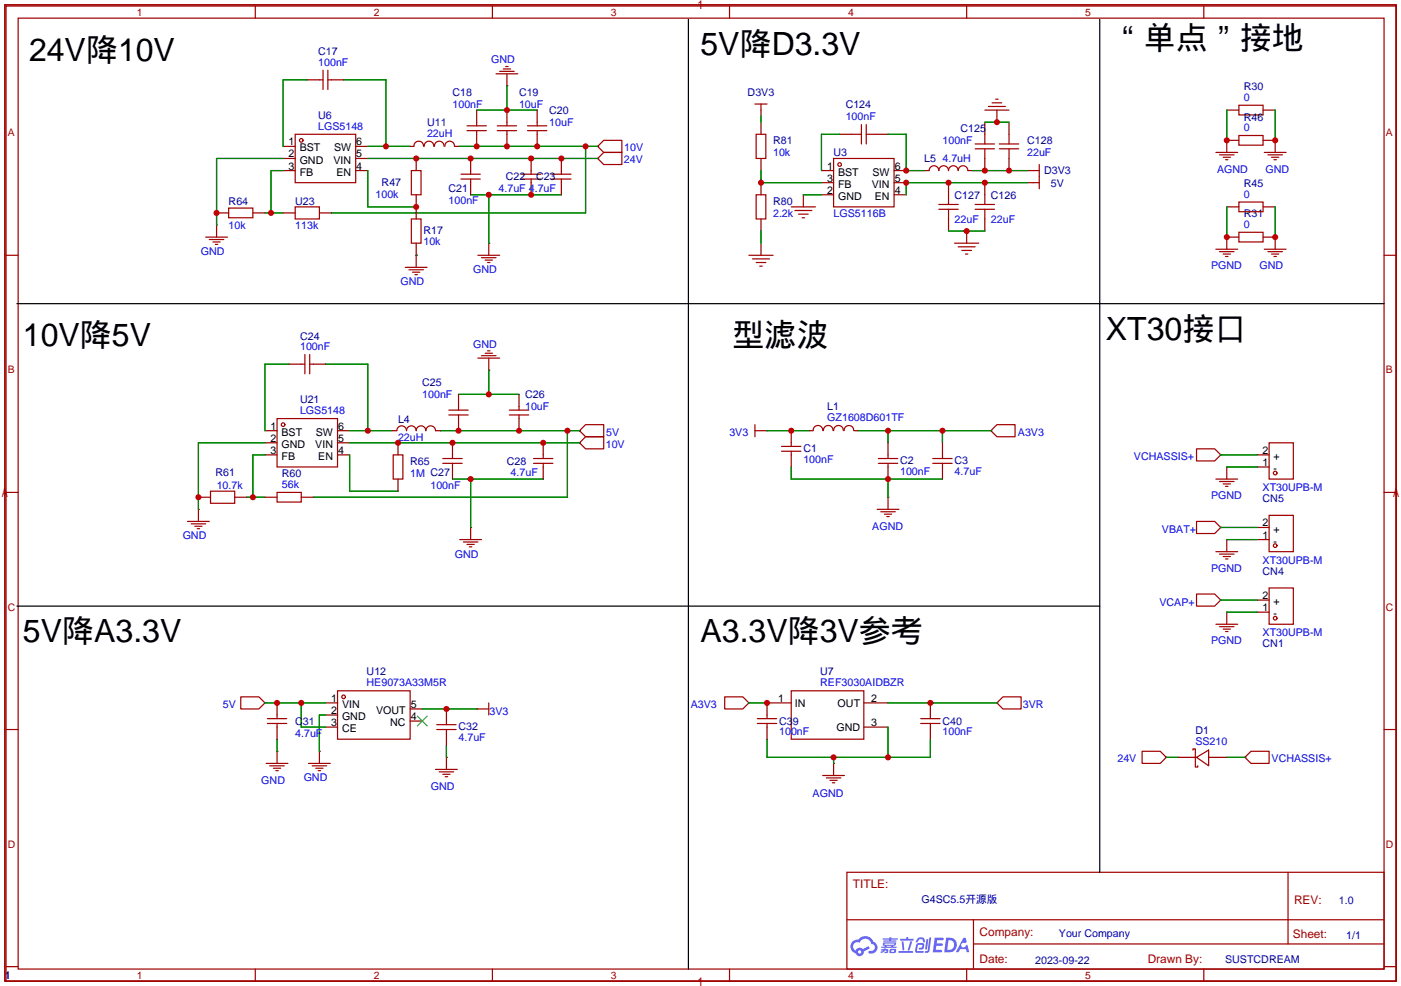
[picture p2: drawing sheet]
<svg xmlns="http://www.w3.org/2000/svg" width="294mm" height="207mm" viewBox="0 0 294 207" stroke-linecap="round" stroke-linejoin="round" font-family="sans-serif">
<g fill="none" stroke="#a10000" stroke-width=".25">
<path d="M1 1h292.1v205h-292.1zM1.3 1.3h291.8v204.7h-291.8zM3.8 3.8h286.8v199.7h-286.8zM53.6 1.3v2.5M103.4 1.3v2.5M153.2 1.3v2.5M202.9 1.3v2.5M252.7 1.3v2.5M1.3 53.6h2.5M290.6 53.6h2.5M1.3 103.4h2.5M290.6 103.4h2.5"/>
<path d="M1.3 153.2h2.5M290.6 153.2h2.5M177.8 183.1h112.8v20.4h-112.8zM177.8 193.1h112.7M204.4 198.2h86.1M204.4 193.1v10.2M270.4 183.2v15M1.3 202.9h2.5M53.6 203.5v2.5M103.4 203.5v2.5M153.2 203.5v2.5M202.9 203.5v2.5"/>
<path d="M252.7 203.5v2.5M290.6 202.9h2.5"/>
</g>
<g fill="#5487ff">
<path d="M196.2 196.8h1.7l.2 .2-.1 .4h-1.3v.6h1l.3 .3-.3 .3h-1.1l-.1 .8h1.2l.1 .3-.1 .2h-1.9z"/>
<path d="M202.3 196.9h.4l.3 .9-.4 .2a.49 .49 0 0 0-.8 .2 .49 .49 0 0 0 .3 .7 .49 .49 0 0 0 .7-.4l.3-.2 .4 1.6h-.6l-.1-.6h-1.2l-.3 .6h-.7z"/>
<path d="M194.5 197.2h.4l-.3 2-.2 .2-.2-.2z"/>
<path d="M195.1 196.8h.4l-.3 2.8a.57 .57 0 0 1-.5 .4 .57 .57 0 0 1-.6-.2l.7-.3z"/>
<path d="M192.7 197l.4-.2 .8 .1 .3 .9-.4 .1-.2-.7h-.6l-.4 .7-.4-.1z"/>
<path d="M192.5 198.1l1.2-.1a.74 .74 0 0 1 .4 .7 .74 .74 0 0 1-.6 .7l-.5-.1-.1-.2 .2-.1 .4-.1 .2-.5h-.9l-.3 1.2 1.3 .1 .1 .2-.2 .2h-1.2l-.3-.2-.1-.4z"/>
<path d="M188.7 199.7h2.8l.2 .2-.2 .2h-2.8z"/>
<path d="M191.1 197.6h.4a2.8 2.8 0 0 1-.8 2l-.1-.2z"/>
<path d="M189.3 197.7h.4l.2 1.6-.2 .2-.2-.1z"/>
<path d="M189 197.1h1.2l.1-.3 .4-.1v.4h1l.2 .2-.3 .2h-2.5z"/>
<path d="M185 199.3l1-.2-.1 .1 .6 .2-.1 .6-.7 .1v-.3h.4v-.2a.45 .45 0 0 0-.6 .3l-.6 .2-.1-.3 .6-.2h-.4z"/>
<path d="M185.3 197h1.4l.1-.2h.4l-.1 .2h1.3l.1 .2-.1 .1h-1.3v.2h1l.1 .1-.1 .1h-2.6v-.2h1.1l.1-.2h-1.3z"/>
<path d="M198.6 196.9l-.4 3.1h1a1.56 1.56 0 0 0 1.7-1.6 1.56 1.56 0 0 0-1.8-1.5zM199.1 197.4a1.05 1.05 0 0 1 1.2 1.2 1.05 1.05 0 0 1-1.4 .8z"/>
<path d="M185.4 198l-.1 .4 .4 .2 .1 .1h-.8l.1 .3h3l.2-.1-.2-.2h-.6l.1-.1a.43 .43 0 0 0 .5-.2 .43 .43 0 0 0-.2-.6h-2.2zM185.8 198.1l1.9 .1-.1 .1h-1.8zM186.2 198.6h.9l-.1 .1h-.8z"/>
<path d="M186.8 199.3v.8l1.2-.1 .1-.8h-1zM187.2 199.5h.5v.3h-.6z"/>
<path d="M179 197.7a1.47 1.47 0 0 0 .6 2.4 .89 .89 0 0 0 1.1 .6 .89 .89 0 0 0 .7-.9l1.2-.7-.3-.5-1.2 .7-.4-.3a.89 .89 0 0 0-1.1 .6 .9 .9 0 0 1-.4-1.3 .9 .9 0 0 1 1.3-.3 1.3 1.3 0 0 1 1.3-.9 1.3 1.3 0 0 1 1.2 1.1 .75 .75 0 0 1 .6 1 .75 .75 0 0 1-1 .4l-.3 .2v.2a1.28 1.28 0 0 0 1.8-.6 1.28 1.28 0 0 0-.7-1.7 1.9 1.9 0 0 0-3.3-.4l-.7 .1zM180.1 199.9a.35 .35 0 0 1 .7 0 .35 .35 0 0 1-.7 0z"/>
</g>
<g fill="none" stroke="#a10000" stroke-width=".25">
<path d="M67.1 16.8h.7M67.8 14.7v4.1M68.8 14.7v4.1M68.8 16.8h.8M104.1 15.5h4.6M104.9 15h3M105.7 14.5h1.5M106.2 14h.5M106.4 15.5v2.5M62 28.2h12.7v10.2h-12.7zM86.4 35.8h2v5.1h-2zM86.9 30.7a1.01 1.01 0 0 1 1-1.1 1.01 1.01 0 0 1 1 1.1"/>
<path d="M89.1 30.7a1.01 1.01 0 0 1 1-1.1 1.01 1.01 0 0 1 1 1.1M91.2 30.7a1.01 1.01 0 0 1 1-1.1 1.01 1.01 0 0 1 1 1.1M93.4 30.7a1.01 1.01 0 0 1 1-1.1 1.01 1.01 0 0 1 1 1.1M96.8 37.6h4M96.8 36.6h4M98 27.4h4.1M98 26.4h4.1M98.8 35.8v.8M98.8 37.6v.8M100.1 25.7v.7M100.1 27.4v.8M104.4 27.4h4.1"/>
<path d="M104.4 26.4h4.1M106.4 25.7v.7M106.4 27.4v.8M109.5 37.6h4M109.5 36.6h4M110.7 27.4h4.1M110.7 26.4h4.1M111.5 35.8v.8M111.5 37.6v.8M112.8 25.7v.7M112.8 27.4v.8M115.8 37.6h4.1"/>
<path d="M115.8 36.6h4.1M117.9 35.8v.8M117.9 37.6v.8M125.5 33.3l1.2-1.3h3.9v2.5h-3.9zM125.5 30.7l1.2-1.2h3.9v2.5h-3.9zM158.5 21.8h2.5M158.7 28.2h2.1v5.1h-2.1zM159.8 21.8v1.3M175 33.3h12.7v10.1h-12.7zM178.8 28.2h2M180.8 26.2v4M181.9 28.2h2"/>
<path d="M181.9 26.2v4M195.1 35.8a1.02 1.02 0 0 1 1-1 1.02 1.02 0 0 1 1 1 1.02 1.02 0 0 1 1-1 1.02 1.02 0 0 1 1 1 1.02 1.02 0 0 1 1.1-1 1.02 1.02 0 0 1 1 1 1.02 1.02 0 0 1 1-1 1.02 1.02 0 0 1 1 1M204.7 31.2h4.1M204.7 30.2h4.1M206.8 28.2v2M206.8 31.2v2.1M206.8 23.1h5M207.5 22.4h3.6M208.3 21.6h2M209 20.8h.5M209.8 31.2h4.1M209.8 30.2h4.1"/>
<path d="M211.8 28.2v2M211.8 31.2v2.1M216.9 35.8h1.3M216.9 38.4h1.3M218.2 34.5v5.1M255.3 32h4.5M256 32.5h3.1M256.8 33h1.5M257.3 33.5h.5M257.6 29.5v2.5M260.1 22.1h5.1v2h-5.1zM260.1 28.4h5.1v2.1h-5.1z"/>
<path d="M265.4 32h4.6M266.2 32.5h3M267 33h1.5M267.5 33.5h.5M267.7 29.5v2.5M43.2 49.8h4.6M43.9 50.3h3.1M44.7 50.8h1.5M45.2 51.3h.5M45.5 47.2v2.6M48 43.7h5.1v2h-5.1zM62 43.4h5.1v2.6h-5.1z"/>
<path d="M85.1 56.1h4.6M85.9 56.6h3M86.4 46h2v5.1h-2zM86.6 57.2h1.5M87.1 57.7h.5M87.4 53.6v2.5M100.3 53.6h4.6M101.1 54.1h3M101.9 54.6h1.5M102.4 55.1h.5M102.6 51.1v2.5M157.2 53.6h5.1"/>
<path d="M158 54.4h3.5M158.7 40.9h2.1v5.1h-2.1zM158.7 55.1h2.1M159.5 55.9h.5M166.1 43.4h5.1M166.9 44.2h3.5M167.6 45h2.1M168.4 45.7h.5M197.1 43.9h4.1M197.1 42.9h4.1M199.1 40.9v2M199.1 43.9v2.1"/>
<path d="M200.4 51.1h5.1M201.2 51.8h3.5M201.9 52.6h2.1M202.7 53.3h.5M204.7 43.9h4.1M204.7 42.9h4.1M206.8 40.9v2M206.8 43.9v2.1M255.3 52.3h4.5M256 52.8h3.1M256.8 53.3h1.5M257.3 53.8h.5"/>
<path d="M257.6 49.8v2.5M260.1 48.8h5.1v2h-5.1zM260.1 42.4h5.1v2h-5.1zM265.4 52.3h4.6M266.2 52.8h3M267 53.3h1.5M267.5 53.8h.5M267.7 49.8v2.5M63.2 76.5h.8M64 74.4v4.1M65 74.4v4.1M65 76.5h.8"/>
<path d="M100.3 75.2h4.6M101.1 74.7h3M101.9 74.2h1.5M102.4 73.7h.5M102.6 75.2v2.5M58.2 87.9h12.7v10.1h-12.7zM82.5 95.5h2.1v5.1h-2.1zM83.3 90.4a1.02 1.02 0 0 1 1-1 1.02 1.02 0 0 1 1 1 1.02 1.02 0 0 1 1.1-1 1.02 1.02 0 0 1 1 1 1.02 1.02 0 0 1 1-1 1.02 1.02 0 0 1 1 1 1.02 1.02 0 0 1 1-1 1.02 1.02 0 0 1 1 1M93 97.3h4M93 96.3h4M94.2 87.1h4.1M94.2 86.1h4.1"/>
<path d="M95 95.5v.8M95 97.3v.7M96.3 85.3v.8M96.3 87.1v.8M106.9 87.1h4.1M106.9 86.1h4.1M109 85.3v.8M109 87.1v.8M112 97.3h4.1M112 96.3h4.1M114 95.5v.8M114 97.3v.7"/>
<path d="M121.7 90.4l1.2-1.2h3.8v2.5h-3.8zM122.9 91.7h3.8v2.5h-3.8l-1.2-1.2zM158.5 90.4h2.5M158.5 89.2v2.5M164.1 94.7h4M164.1 93.7h4M166.1 93v.7M166.1 94.7v.8M170.7 90.4a1.01 1.01 0 0 1 1-1.1 1.01 1.01 0 0 1 1 1.1M172.9 90.4a1.01 1.01 0 0 1 1-1.1 1.01 1.01 0 0 1 1 1.1M175 90.4a1.01 1.01 0 0 1 1-1.1 1.01 1.01 0 0 1 1 1.1M177.2 90.4a1.01 1.01 0 0 1 1-1.1 1.01 1.01 0 0 1 1 1.1"/>
<path d="M184.4 97.3h4.1M184.4 96.3h4.1M186.4 95.5v.8M186.4 97.3v.7M195.8 97.3h4.1M195.8 96.3h4.1M197.9 95.5v.8M197.9 97.3v.7M208 90.4l1.3-1.2h3.8v2.5h-3.8zM251.2 94.2h3.8l1.3 1.3-1.3 1.3h-3.8zM257.6 98v2.6M266.4 93h5.1v7.6h-5.1z"/>
<path d="M39.4 109.5h4.5M40.1 110h3.1M40.9 110.5h1.5M41.4 111h.5M41.7 106.9v2.6M44.2 103.1h5.1v2.6h-5.1zM58.2 103.4h5v2h-5zM96.5 113.3h4.6M97.3 113.8h3M98 114.3h1.6M98.6 114.8h.5M98.8 110.7v2.6"/>
<path d="M184.1 106.9h4.6M184.9 107.4h3.1M185.7 107.9h1.5M186.2 108.5h.5M186.4 104.4v2.5M251.2 109.5h3.8l1.3 1.2-1.3 1.3h-3.8zM255.3 115.8h4.5M255.3 100.6h4.5M256 116.3h3.1M256 101.1h3.1M256.8 116.8h1.5M256.8 101.6h1.5"/>
<path d="M257.3 117.3h.5M257.3 102.1h.5M257.6 113.3v2.5M266.4 108.2h5.1v7.6h-5.1zM251.2 124.7h3.8l1.3 1.3-1.3 1.3h-3.8zM255.3 131.1h4.5M256 131.6h3.1M256.8 132.1h1.5M257.3 132.6h.5M257.6 128.5v2.6M266.4 123.4h5.1v7.7h-5.1zM50.5 146.3h3.9l1.2 1.3-1.2 1.2h-3.9z"/>
<path d="M56.1 151.9h4.1M56.1 150.9h4.1M58.2 150.1v.8M58.2 151.9v.8M58.2 157.7v2.6M67.1 157.7v2.6M70.9 145h15.2v10.2h-15.2zM91.7 153.2h4.1M91.7 152.1h4.1M93.7 151.4v.7M93.7 153.2v.7M93.7 159v2.5"/>
<path d="M100.1 148.8h2.5M102.6 147.6v2.5M152.1 146.3h3.9l1.2 1.3-1.2 1.2h-3.9zM159 151.9h4.1M159 150.9h4.1M161 150.1v.8M161 151.9v.8M166.1 145h15.3v10.2h-15.3zM193.3 151.9h4.1M193.3 150.9h4.1M195.3 150.1v.8M195.3 151.9v.8"/>
<path d="M210.6 146.3h3.8v2.5h-3.8l-1.3-1.2zM239.8 157.7h3.8l1.3 1.3-1.3 1.3h-3.8zM250.4 157.5v-.3h.6v3.8h.5v-.2M251.2 159l2.5-1.5v3.3zM262.6 157.7h3.8v2.6h-3.8l-1.2-1.3zM55.9 160.3h4.6M56.6 160.8h3.1M57.4 161.3h1.5M57.9 161.8h.5M64.8 160.3h4.5M65.5 160.8h3.1M66.3 161.3h1.5"/>
<path d="M66.8 161.8h.5M91.4 161.5h4.6M92.2 162.1h3M93 162.6h1.5M93.5 163.1h.5M172.7 162.8h4.6M173.5 163.3h3M174.2 163.8h1.6M174.8 164.3h.5M175 160.3v2.5"/>
<circle cx="63.2" cy="29.5" r=".38"/>
<circle cx="176.3" cy="34.5" r=".38"/>
<circle cx="59.4" cy="89.2" r=".38"/>
<circle cx="267.7" cy="99.3" r=".38"/>
<circle cx="267.7" cy="114.6" r=".38"/>
<circle cx="267.7" cy="129.8" r=".38"/>
<circle cx="72.1" cy="146.3" r=".38"/>
</g>
<g fill="none" stroke="#870000" stroke-width=".25">
<path d="M64.5 16.8h2.6M69.6 16.8h2.5M106.4 18h.1M59.4 30.7h2.6M59.4 33.3h2.6M59.4 35.8h2.6M74.7 30.7h2.5M74.7 33.3h2.5M74.7 35.8h2.5M86.1 30.7h.8M87.4 33.3v2.5M95.5 30.7h.8"/>
<path d="M98.8 33.3v2.5M98.8 38.4v2.5M100.1 23.1v2.6M100.1 28.2v2.5M106.4 23.1v2.6M106.4 28.2v2.5M111.5 33.3v2.5M111.5 38.4v2.5M112.8 23.1v2.6M112.8 28.2v2.5M117.9 33.3v2.5M117.9 38.4v2.5"/>
<path d="M125.5 33.3h.1M125.5 30.7h.1M159.8 23.1v1.3M159.8 25.7v2.5M159.8 33.3v2.5M159.8 38.4v2.5M172.5 35.8h2.5M172.5 38.4h2.5M176.3 28.2h2.5M183.9 28.2h2.5M187.7 35.8h2.5M187.7 38.4h2.5"/>
<path d="M194.1 35.8h1M199.1 38.4v2.5M203.2 35.8h1M206.8 25.7v2.5M206.8 33.3v2.5M206.8 38.4v2.5M209.3 23.1v2.6M211.8 25.7v2.5M211.8 33.3v2.5M215.6 35.8h1.3M215.6 38.4h1.3M257.6 29.5h.1"/>
<path d="M257.6 23.1h2.5M257.6 29.5h2.5M265.2 23.1h2.5M265.2 29.5h2.5M267.7 29.5h.1M45.5 47.2h.1M45.5 44.7h2.5M53.1 44.7h2.5M59.4 44.7h2.6M67.1 44.7h2.5M87.4 53.6h.1M87.4 40.9v5.1"/>
<path d="M87.4 51.1v2.5M102.6 51.1h.1M159.8 46v2.5M159.8 51.1v2.5M168.7 40.9v2.5M172.5 40.9h2.5M187.7 40.9h2.5M199.1 46v2.5M202.9 48.5v2.6M206.8 46v2.5M257.6 49.8h.1M257.6 49.8h2.5"/>
<path d="M257.6 43.4h2.5M265.2 49.8h2.5M265.2 43.4h2.5M267.7 49.8h.1M60.7 76.5h2.5M65.8 76.5h2.5M102.6 77.7h.1M55.6 95.5h2.6M55.6 90.4h2.6M55.6 93h2.6M70.9 95.5h2.5M70.9 90.4h2.5"/>
<path d="M70.9 93h2.5M82.3 90.4h1M83.6 93v2.5M91.4 90.4h1.1M95 93v2.5M95 98v2.6M96.3 82.8v2.5M96.3 87.9v2.5M109 82.8v2.5M109 87.9v2.5M114 93v2.5M114 98v2.6"/>
<path d="M121.7 93h.1M121.7 90.4h.1M161 90.4h.1M166.1 90.4v2.6M166.1 95.5v2.5M169.9 90.4h.8M179.3 90.4h.8M186.4 93v2.5M186.4 98v2.6M197.9 93v2.5M197.9 98v2.6M208 90.4h.1"/>
<path d="M256.3 95.5h.1M257.6 98h.1M263.9 98h2.5M263.9 95.5h2.5M41.7 106.9h.1M41.7 104.4h2.5M49.3 104.4h2.5M55.6 104.4h2.6M63.2 104.4h2.6M83.6 100.6v2.5M98.8 110.7h.1M186.4 104.4h.1"/>
<path d="M256.3 110.7h.1M257.6 113.3h.1M263.9 113.3h2.5M263.9 110.7h2.5M256.3 126h.1M257.6 128.5h.1M263.9 128.5h2.5M263.9 126h2.5M55.6 147.6h.1M58.2 157.7h.1M58.2 147.6v2.5M58.2 152.7v2.5"/>
<path d="M67.1 157.7h.1M68.3 147.6h2.6M68.3 150.1h2.6M68.3 152.7h2.6M86.1 151.4h2.5M86.1 148.8h2.5M93.7 159h.1M93.7 148.8v2.6M93.7 153.9v2.6M100.1 148.8h.1M157.2 147.6h.1M161 152.7v2.5"/>
<path d="M166.1 147.6h-5.1v2.5M181.4 147.6h5M181.4 152.7h5M195.3 147.6v2.5M195.3 152.7v2.5M209.3 147.6h.1M244.9 159h.1M247.4 159h3.8M253.7 159h3.9M261.4 159h.1M175 160.3h.1"/>
</g>
<path d="M87.6 150.4l2.1 2M89.7 150.4l-2.1 2" fill="none" stroke="#3c3" stroke-width=".25"/>
<g fill="none" stroke="#008700" stroke-width=".25">
<path d="M64.5 16.8h-5.1v13.9M72.1 16.8h8.9v13.9M106.4 18v5.1M59.4 35.8h-2.5v8.9M59.4 33.3h-13.9v13.9M77.2 30.7h8.9M77.2 33.3h48.3M77.2 35.8v7.6h10.2M96.3 30.7h29.2M100.1 23.1h12.7M122.9 30.7v14h-53.3M159.8 35.8v2.6h12.7"/>
<path d="M159.8 24.4v1.3M176.3 28.2h-3.8v7.6M186.4 28.2h3.8v7.6h3.9M204.2 35.8h11.4M206.8 25.7h5M215.6 38.4h-25.4v2.5M257.6 23.1v6.4M267.7 23.1v6.4M55.6 44.7h3.8M87.4 53.6h.1M98.8 40.9h19.1M102.6 40.9v10.2"/>
<path d="M159.8 48.5v2.6M168.7 40.9h3.8M199.1 48.5h7.7M257.6 43.4v6.4M267.7 43.4v6.4M60.7 76.5h-5.1v13.9M68.3 76.5h8.9v13.9M102.6 77.7v5.1M55.6 95.5h-2.5v8.9M55.6 93h-13.9v13.9M73.4 90.4h8.9M73.4 93h48.3"/>
<path d="M73.4 95.5v7.6h10.2M92.5 90.4h29.2M96.3 82.8h12.7M119.1 90.4v14h-53.3M161 90.4h8.9M166.1 98v2.6h31.8M180.1 90.4h27.9M186.4 90.4v2.6M197.9 90.4v2.6M256.3 95.5h7.6M257.6 98h6.3M51.8 104.4h3.8"/>
<path d="M95 100.6h19M98.8 100.6v10.1M186.4 100.6v3.8M256.3 110.7h7.6M257.6 113.3h6.3M256.3 126h7.6M257.6 128.5h6.3M55.6 147.6h12.7M58.2 155.2v2.5M63.2 147.6v5.1h5.1M68.3 150.1h-1.2v7.6M88.6 148.8h11.5"/>
<path d="M93.7 156.5v2.5M157.2 147.6h3.8M161 155.2v3.8h34.3v-3.8M175 159v1.3M186.4 147.6h22.9M186.4 152.7v6.3M244.9 159h2.5M257.6 159h3.8"/>
</g>
<path d="M144.5 4.1v199.4M230.9 4.1v179M3.6 63.8h287M3.6 127.3h227.3" fill="none" stroke="#000" stroke-width=".25"/>
<g fill="#c00">
<circle cx="111.5" cy="40.9" r=".63"/>
<circle cx="102.6" cy="40.9" r=".63"/>
<circle cx="56.9" cy="44.7" r=".63"/>
<circle cx="81" cy="30.7" r=".63"/>
<circle cx="45.5" cy="44.7" r=".63"/>
<circle cx="87.4" cy="33.3" r=".63"/>
<circle cx="98.8" cy="33.3" r=".63"/>
<circle cx="111.5" cy="33.3" r=".63"/>
<circle cx="117.9" cy="33.3" r=".63"/>
<circle cx="100.1" cy="30.7" r=".63"/>
<circle cx="106.4" cy="30.7" r=".63"/>
<circle cx="112.8" cy="30.7" r=".63"/>
<circle cx="122.9" cy="30.7" r=".63"/>
<circle cx="106.4" cy="23.1" r=".63"/>
<circle cx="63.2" cy="147.6" r=".63"/>
<circle cx="58.2" cy="147.6" r=".63"/>
<circle cx="93.7" cy="148.8" r=".63"/>
<circle cx="257.6" cy="49.8" r=".63"/>
<circle cx="267.7" cy="49.8" r=".63"/>
<circle cx="267.7" cy="29.5" r=".63"/>
<circle cx="257.6" cy="29.5" r=".63"/>
<circle cx="161" cy="147.6" r=".63"/>
<circle cx="195.3" cy="147.6" r=".63"/>
<circle cx="175" cy="159" r=".63"/>
<circle cx="186.4" cy="159" r=".63"/>
<circle cx="87.4" cy="43.4" r=".63"/>
<circle cx="98.8" cy="100.6" r=".63"/>
<circle cx="53.1" cy="104.4" r=".63"/>
<circle cx="77.2" cy="90.4" r=".63"/>
<circle cx="41.7" cy="104.4" r=".63"/>
<circle cx="114" cy="93" r=".63"/>
<circle cx="95" cy="93" r=".63"/>
<circle cx="83.6" cy="93" r=".63"/>
<circle cx="96.3" cy="90.4" r=".63"/>
<circle cx="119.1" cy="90.4" r=".63"/>
<circle cx="109" cy="90.4" r=".63"/>
<circle cx="102.6" cy="82.8" r=".63"/>
<circle cx="186.4" cy="100.6" r=".63"/>
<circle cx="186.4" cy="90.4" r=".63"/>
<circle cx="197.9" cy="90.4" r=".63"/>
<circle cx="166.1" cy="90.4" r=".63"/>
<circle cx="190.2" cy="35.8" r=".63"/>
<circle cx="206.8" cy="35.8" r=".63"/>
<circle cx="211.8" cy="35.8" r=".63"/>
<circle cx="190.2" cy="38.4" r=".63"/>
<circle cx="199.1" cy="38.4" r=".63"/>
<circle cx="206.8" cy="38.4" r=".63"/>
<circle cx="209.3" cy="25.7" r=".63"/>
<circle cx="202.9" cy="48.5" r=".63"/>
<circle cx="159.8" cy="38.4" r=".63"/>
</g>
<g font-size="6.7">
<text x="147.1" y="11.6">5V降D3.3V</text>
<text x="233.4" y="10.3">“单点”接地</text>
<text x="6.1" y="12.9">24V降10V</text>
<text x="232.2" y="71.3">XT30接口</text>
<text x="4.8" y="72.6">10V降5V</text>
<text x="147.1" y="72.6">Π型滤波</text>
<text x="4.8" y="134.8">5V降A3.3V</text>
<text x="147.1" y="134.8">A3.3V降3V参考</text>
</g>
<g font-size="2.5" fill="#a00000">
<text x="179.1" y="186.3">TITLE:</text>
<text x="271.7" y="189.7">REV:</text>
<text x="205.6" y="196.6">Company:</text>
<text x="271.4" y="197">Sheet:</text>
<text x="205.6" y="202.1">Date:</text>
<text x="241" y="202.1">Drawn By:</text>
</g>
<g font-size="2.2" fill="#a00000">
<text x="28.7" y="3.3">1</text>
<text x="78.5" y="3.3">2</text>
<text x="128.3" y="3.3">3</text>
<text x="178.1" y="3.3">4</text>
<text x="227.8" y="3.3">5</text>
<text x="1.7" y="28.6">A</text>
<text x="291" y="28.6">A</text>
<text x="1.7" y="78.4">B</text>
<text x="291" y="78.4">B</text>
<text x="1.7" y="128.2">C</text>
<text x="291" y="128.2">C</text>
<text x="1.7" y="178">D</text>
<text x="291" y="178">D</text>
<text x="28.7" y="205.5">1</text>
<text x="78.5" y="205.5">2</text>
<text x="128.3" y="205.5">3</text>
<text x="178.1" y="205.5">4</text>
<text x="227.8" y="205.5">5</text>
</g>
<g font-size="2.2" fill="#000080">
<text x="66.8" y="11.6">C17</text>
<text x="95" y="20.1">C18</text>
<text x="109" y="20.1">C19</text>
<text x="115.3" y="23.9">C20</text>
<text x="157" y="20.1">D3V3</text>
<text x="177.5" y="22.7">C124</text>
<text x="261.1" y="19">R30</text>
<text x="66.8" y="25">U6</text>
<text x="89.7" y="26.5">U11</text>
<text x="201.7" y="27.7">C125</text>
<text x="261.1" y="25.3">R46</text>
<text x="162.3" y="30.3">R81</text>
<text x="175" y="32.8">U3</text>
<text x="194.1" y="34.1">L5</text>
<text x="215.6" y="30.3">C128</text>
<text x="80.1" y="39.1">R47</text>
<text x="94.2" y="40.3">C21</text>
<text x="106.2" y="37.8">C22</text>
<text x="112.5" y="37.8">C23</text>
<text x="200.4" y="41.7">C127</text>
<text x="208" y="41.7">C126</text>
<text x="219.2" y="36.6">D3V3</text>
<text x="220.6" y="39.2">5V</text>
<text x="261.1" y="39.3">R45</text>
<text x="48" y="43">R64</text>
<text x="62" y="43">U23</text>
<text x="162.3" y="43">R80</text>
<text x="261.1" y="45.6">R31</text>
<text x="88.9" y="49.2">R17</text>
<text x="63" y="71.3">C24</text>
<text x="88.6" y="81.1">C25</text>
<text x="110.2" y="83.6">C26</text>
<text x="63" y="84.6">U21</text>
<text x="83.6" y="88.7">L4</text>
<text x="173.7" y="86.2">L1</text>
<text x="168.7" y="95">C1</text>
<text x="45.2" y="100">R61</text>
<text x="59.2" y="100.2">R60</text>
<text x="86.1" y="97.6">R65</text>
<text x="106.4" y="97.6">C28</text>
<text x="189" y="97.5">C2</text>
<text x="200.4" y="97.5">C3</text>
<text x="265.1" y="105.4">CN5</text>
<text x="265.1" y="120.6">CN4</text>
<text x="265.1" y="135.9">CN1</text>
<text x="77" y="141.8">U12</text>
<text x="172.2" y="141.8">U7</text>
<text x="62" y="152.2">C31</text>
<text x="96.3" y="153.4">C32</text>
<text x="163.6" y="152.2">C39</text>
<text x="197.9" y="152.2">C40</text>
<text x="251" y="154.1">D1</text>
<text x="193.5" y="189.7">G4SC5.5开源版</text>
<text x="281.1" y="189.8">1.0</text>
<text x="222.3" y="196.7">Your Company</text>
<text x="282.6" y="197.2">1/1</text>
<text x="217.3" y="202.3">2023-09-22</text>
<text x="257.2" y="202.2">SUSTCDREAM</text>
<text x="1" y="205.5">1</text>
</g>
<g font-size="2.2" fill="#00f">
<text x="66.8" y="13.9">100nF</text>
<text x="103.1" y="13.3">GND</text>
<text x="95" y="22.7">100nF</text>
<text x="109" y="22.7">10uF</text>
<text x="261.1" y="21.2">0</text>
<text x="66.8" y="27.2">LGS5148</text>
<text x="89.7" y="28.8">22uH</text>
<text x="115.3" y="26.5">10uF</text>
<text x="177.5" y="25.2">100nF</text>
<text x="261.1" y="27.6">0</text>
<text x="131" y="34.3">24V</text>
<text x="131.1" y="31.8">10V</text>
<text x="162.3" y="32.8">10k</text>
<text x="197.9" y="34.1">4.7uH</text>
<text x="197.9" y="30.3">100nF</text>
<text x="215.6" y="32.8">22uF</text>
<text x="78.8" y="41.6">100k</text>
<text x="104.7" y="40.3">4.7uF 4.7uF</text>
<text x="255.5" y="36.2">AGND</text>
<text x="261.1" y="41.6">0</text>
<text x="265.7" y="36.2">GND</text>
<text x="94.2" y="42.9">100nF</text>
<text x="162.3" y="45.5">2.2k</text>
<text x="175" y="45.5">LGS5116B</text>
<text x="200.4" y="46.8">22uF</text>
<text x="208" y="46.8">22uF</text>
<text x="261.1" y="47.9">0</text>
<text x="42.2" y="53.6">GND</text>
<text x="48" y="48.1">10k</text>
<text x="62" y="48.1">113k</text>
<text x="88.9" y="51.5">10k</text>
<text x="84.1" y="59.9">GND</text>
<text x="99.3" y="57.4">GND</text>
<text x="254.3" y="56.6">PGND</text>
<text x="264.4" y="56.6">GND</text>
<text x="63" y="73.6">100nF</text>
<text x="99.3" y="73">GND</text>
<text x="88.6" y="83.6">100nF</text>
<text x="63" y="86.9">LGS5148</text>
<text x="110.2" y="86.2">10uF</text>
<text x="173.7" y="88.5">GZ1608D601TF</text>
<text x="83.6" y="92.5">22uH</text>
<text x="127.2" y="94">10V</text>
<text x="127.3" y="91.4">5V</text>
<text x="153.1" y="91.6">3V3</text>
<text x="213.7" y="91.5">A3V3</text>
<text x="86.1" y="100.1">1M C27</text>
<text x="107.2" y="100">4.7uF</text>
<text x="168.7" y="97.3">100nF</text>
<text x="189" y="99.8">100nF</text>
<text x="200.4" y="99.8">4.7uF</text>
<text x="238.1" y="96.6">VCHASSIS+</text>
<text x="45.5" y="102.6">10.7k</text>
<text x="59.2" y="102.5">56k</text>
<text x="90.4" y="102.6">100nF</text>
<text x="254.3" y="104.8">PGND</text>
<text x="265.1" y="103.1">XT30UPB-M</text>
<text x="38.4" y="113.3">GND</text>
<text x="183.1" y="111.2">AGND</text>
<text x="244" y="111.8">VBAT+</text>
<text x="95.5" y="117.1">GND</text>
<text x="265.1" y="118.3">XT30UPB-M</text>
<text x="254.3" y="120.1">PGND</text>
<text x="243.4" y="127.3">VCAP+</text>
<text x="254.3" y="135.3">PGND</text>
<text x="265.1" y="133.6">XT30UPB-M</text>
<text x="46.8" y="148.6">5V</text>
<text x="77" y="144.1">HE9073A33M5R</text>
<text x="145" y="148.6">A3V3</text>
<text x="172.2" y="144.1">REF3030AIDBZR</text>
<text x="214.8" y="148.6">3VR</text>
<text x="62" y="154.7">4.7uF</text>
<text x="96.3" y="155.6">4.7uF</text>
<text x="102.7" y="150">3V3</text>
<text x="163.6" y="154.4">100nF</text>
<text x="197.9" y="154.4">100nF</text>
<text x="234.6" y="160">24V</text>
<text x="251" y="156.4">SS210</text>
<text x="267" y="160">VCHASSIS+</text>
<text x="54.9" y="164.5">GND</text>
<text x="63.8" y="164.1">GND</text>
<text x="90.4" y="165.8">GND</text>
<text x="170.6" y="167.3">AGND</text>
</g>
<g font-size="2.2">
<text x="60.6" y="30.5">1</text>
<text x="60.6" y="33.1">2</text>
<text x="60.6" y="35.6">3</text>
<text x="62.9" y="31.8">BST</text>
<text x="62.9" y="34.3">GND</text>
<text x="70" y="34.3">VIN</text>
<text x="70.1" y="31.8">SW</text>
<text x="74.8" y="35.6">4</text>
<text x="74.8" y="33.1">5</text>
<text x="74.8" y="30.5">6</text>
<text x="173.6" y="35.6">1</text>
<text x="187.8" y="35.6">6</text>
<text x="62.9" y="36.9">FB</text>
<text x="70.6" y="36.9">EN</text>
<text x="173.6" y="40.7">2</text>
<text x="173.6" y="38.1">3</text>
<text x="175.9" y="36.9">BST</text>
<text x="175.9" y="41.9">GND</text>
<text x="175.9" y="39.4">FB</text>
<text x="183" y="39.4">VIN</text>
<text x="183.2" y="36.9">SW</text>
<text x="183.7" y="41.9">EN</text>
<text x="187.8" y="40.7">4</text>
<text x="187.8" y="38.1">5</text>
<text x="56.8" y="90.2">1</text>
<text x="56.8" y="92.7">2</text>
<text x="56.8" y="95.3">3</text>
<text x="59.1" y="91.5">BST</text>
<text x="59.1" y="94">GND</text>
<text x="66.2" y="94">VIN</text>
<text x="66.3" y="91.5">SW</text>
<text x="71" y="95.3">4</text>
<text x="71" y="92.7">5</text>
<text x="71" y="90.2">6</text>
<text x="265.1" y="95.3">2</text>
<text x="59.1" y="96.6">FB</text>
<text x="66.8" y="96.6">EN</text>
<text x="265.1" y="97.8">1</text>
<text x="267.4" y="99.1">-</text>
<text x="267.4" y="96.6">+</text>
<text x="265.1" y="113.1">1</text>
<text x="265.1" y="110.5">2</text>
<text x="267.4" y="111.8">+</text>
<text x="267.4" y="114.3">-</text>
<text x="265.1" y="125.8">2</text>
<text x="265.1" y="128.3">1</text>
<text x="267.4" y="129.6">-</text>
<text x="267.4" y="127">+</text>
<text x="69.5" y="147.4">1</text>
<text x="69.5" y="149.9">2</text>
<text x="71.8" y="148.6">VIN</text>
<text x="78.9" y="149.9">VOUT</text>
<text x="86.2" y="148.6">5</text>
<text x="163.3" y="147.4">1</text>
<text x="166.9" y="148.4">IN</text>
<text x="175.9" y="148.4">OUT</text>
<text x="182.9" y="147.4">2</text>
<text x="69.5" y="152.4">3</text>
<text x="71.8" y="151.2">GND</text>
<text x="71.8" y="153.7">CE</text>
<text x="81.9" y="152.4">NC</text>
<text x="86.2" y="151.2">4</text>
<text x="175.6" y="153.5">GND</text>
<text x="182.9" y="152.4">3</text>
</g>
</svg>
